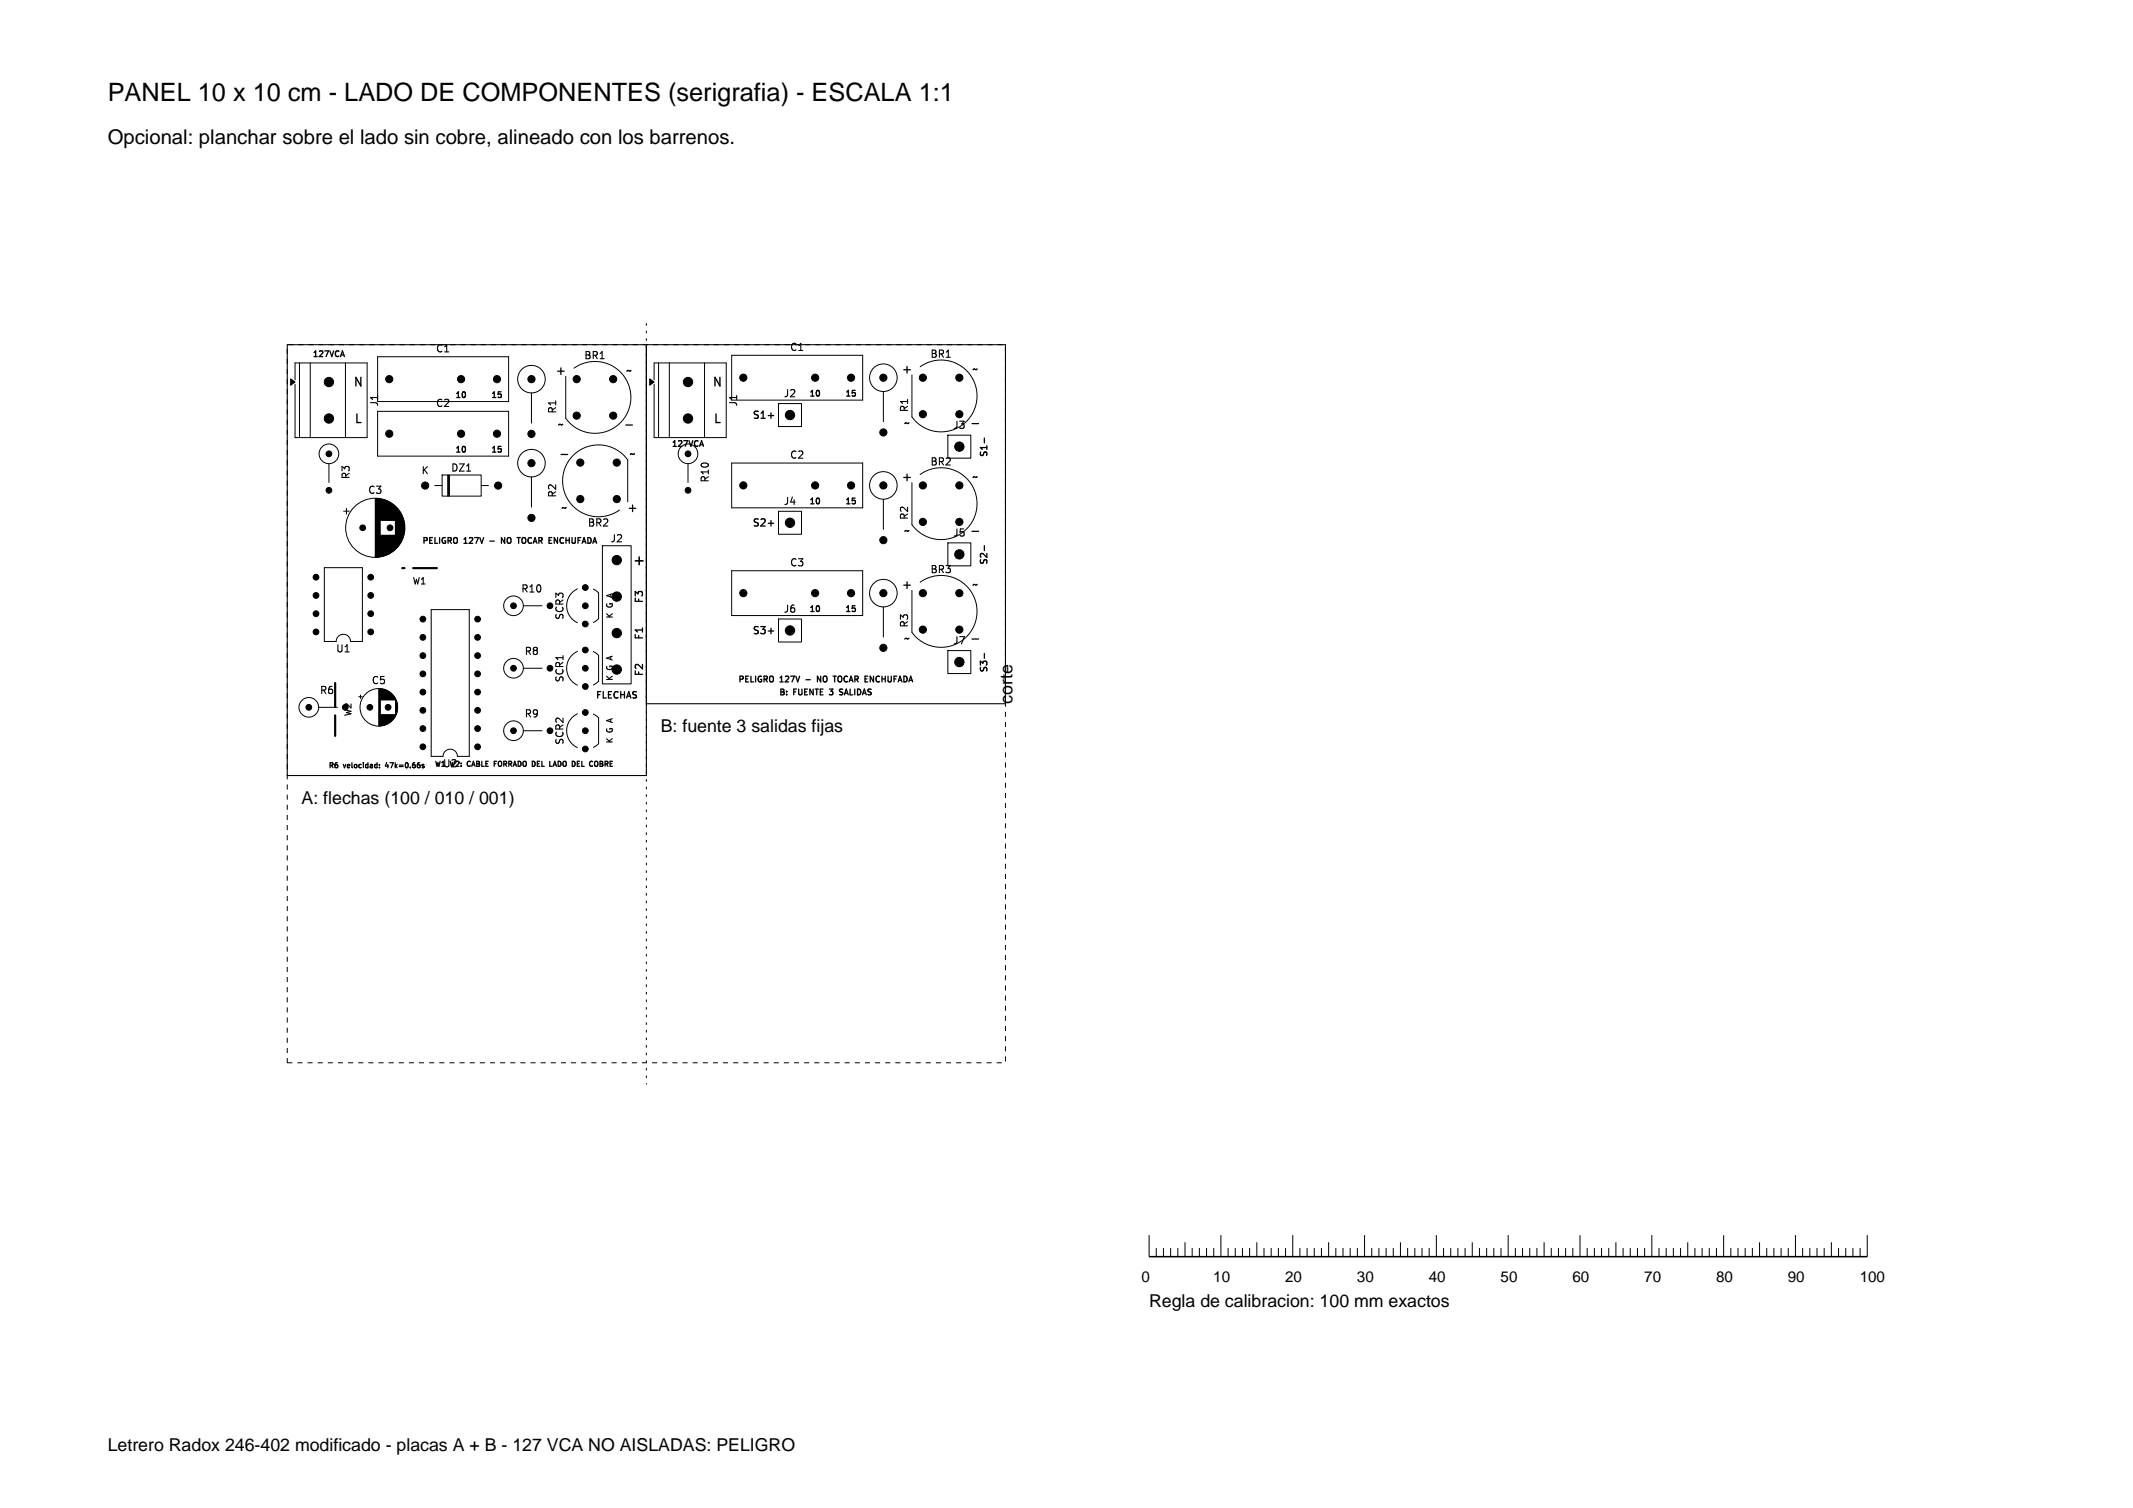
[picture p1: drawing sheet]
<svg xmlns="http://www.w3.org/2000/svg" width="297mm" height="210mm" viewBox="0 0 297 210" stroke-linecap="round" stroke-linejoin="round" font-family="sans-serif">
<g fill="none" stroke="#000" stroke-width=".17">
<path d="M52.8 106.8v.1M52.8 106.5h.1M53.8 106.2l-.1 .5h.4M58.9 106.7l.2 .1M58.9 106.4l.1 .1M59.1 106.8l-.3 .1M59.1 106.8h.1M65.3 106a.38 .38 0 0 0-.3 .4 .38 .38 0 0 0 .3 .3M68.8 106.3h.3M68.8 106h.4M74.8 106.3h.3M75.2 106h-.4v.7h.4"/>
<path d="M77.9 106h-.2v.7h.2M81 106.7h.4M83.8 106.3l.2 .2-.2 .2M83.9 106v.3"/>
</g>
<g fill="none" stroke="#000" stroke-width=".18">
<path d="M47.7 48.9l.3 .8M87.1 59.2h1M107 57.9h.7M135.3 59h1M68.2 75.4h.6M69.8 75.7v-.8l.5 .8M73 74.9a.27 .27 0 0 0-.3 .2v.3a.27 .27 0 0 0 .3 .3M77.2 74.9l.4 .8v-.8M78.1 63.3h.9M78.8 70.7l-.1 .1-.3-.1-.1 .1M88.3 63.2l-.1 .1-.3-.1-.1 .1M97.7 61.4l.3 .8"/>
<path d="M107 72.9h.7M126.6 73.9l-.2 .1-.2-.1-.2 .1M135.3 74h1M136.1 66.4l-.2 .1-.2-.1-.2 .1M137.1 61v.7M137.1 76v.7M107 87.9h.7M112.2 94.7h.6M113.8 95v-.8l.5 .8M115.5 96h.5M115.5 96.7l.1 .1M116.9 96.2l.4 .3-.1 .3-.3-.1"/>
<path d="M117 94.2a.27 .27 0 0 0-.3 .2v.3a.27 .27 0 0 0 .3 .3M117.3 96h-.3l-.1 .1M121.2 94.2l.4 .8v-.8M135.3 89h1M137.1 91v.7"/>
</g>
<g fill="none" stroke="#000" stroke-width=".14">
<path d="M41.1 52.9v-2.4h10v10.4h-10v-7.4M41.7 50.5v10.4M43.2 50.5v10.4M48.1 50.5v10.4M52.6 49.7h18.2v6.2h-18.2zM52.6 57.3h18.2v6.2h-18.2zM74 54.7v4.2M79.9 51.3a5 5 0 0 1 7 1.1 5 5 0 0 1-1.1 7 5 5 0 0 1-7-1.1v-5.9M91.1 52.9v-2.4h10v10.4h-10v-7.4M91.7 50.5v10.4M93.2 50.5v10.4M98.1 50.5v10.4"/>
<path d="M101.9 49.5h18.2v6.2h-18.2zM108.4 56.2h3.2v3.2h-3.2zM123 54.5v4.2M128.1 51.1a5 5 0 0 1 7 1.1 5 5 0 0 1-1.1 7 5 5 0 0 1-7-1.1v-5.9M45.2 79.1h5.3v10.2h-1.7a1 1 0 0 0-1-1 1 1 0 0 0-1 1h-1.6zM45.8 64.6v2.6M47.8 71.2h.8M48.2 70.8v.8M52.3 69.4v8.2M52.4 69.4v8.2M52.5 69.4v8.2M52.6 69.4v8.2"/>
<path d="M52.7 69.4v8.2M52.8 69.5v8M52.9 69.5v8M53 69.5v3M53 74.5v3M53.1 69.5v3M53.1 74.5v3M53.2 69.5v3M53.2 74.5v3M53.3 69.5v3M53.3 74.5v3M53.3 69.6v2.9"/>
<path d="M53.3 74.5v2.9M53.4 69.6v2.9M53.4 74.5v2.9M53.5 69.6v2.9M53.5 74.5v2.9M53.6 69.6v2.9M53.6 74.5v2.9M53.6 69.7v2.8M53.6 74.5v2.8M53.7 69.7v2.8M53.7 74.5v2.8M53.8 69.7v2.8"/>
<path d="M53.8 74.5v2.8M53.9 69.7v2.8M53.9 74.5v2.8M53.9 69.8v2.7M53.9 74.5v2.7M54 69.8v2.7M54 74.5v2.7M54.1 69.8v2.7M54.1 74.5v2.7M54.1 69.9v2.6M54.1 74.5v2.6M54.2 69.9v2.6"/>
<path d="M54.2 74.5v2.6M54.3 69.9v2.6M54.3 74.5v2.6M54.3 70v2.5M54.3 74.5v2.5M54.4 70v2.5M54.4 74.5v2.5M54.5 70.1v2.4M54.5 74.5v2.4M54.6 70.1v2.4M54.6 74.5v2.4M54.6 70.2v2.3"/>
<path d="M54.6 74.5v2.3M54.7 70.2v2.3M54.7 74.5v2.3M54.7 70.3v2.2M54.8 70.3v2.2M54.8 74.5v2.2M54.9 70.3v2.2M54.9 74.5v2.2M54.9 70.4v2.1M54.9 74.5v2.1M55 70.4v2.1M55 74.5v2.1"/>
<path d="M55 70.5v2M55 74.5v2M55.1 70.5v6M55.1 70.6v5.8M55.2 70.6v5.8M55.2 70.7v5.6M55.3 70.7v5.6M55.3 70.8v5.4M55.4 70.8v5.4M55.4 70.9v5.2M55.5 70.9v5.2M55.5 71v5"/>
<path d="M55.6 71.1v4.8M55.6 71.2v4.6M55.7 71.2v4.6M55.7 71.3v4.4M55.8 71.4v4.2M55.8 71.5v4M55.9 71.5v4M55.9 71.6v3.8M55.9 71.7v3.6M56 71.8v3.4M56 71.9v3.2M56.1 71.9v3.2"/>
<path d="M56.1 72v3M56.1 72.2v2.6M56.2 72.3v2.4M56.2 72.4v2.2M56.3 72.6v1.8M56.3 72.7v1.6M56.3 73v1M60.5 67.6h1.1M61.6 66.2h5.4v2.9h-5.4zM62.3 66.2v2.9M62.5 66.2v2.9M62.6 66.2v2.9"/>
<path d="M67 67.6h1M74 66.4v4.2M83.9 76h4v19.2h-4zM87.4 69.9v-5.9a5 5 0 0 0-7-1.1 5 5 0 0 0-1.1 7 5 5 0 0 0 7 1.1M95.8 64.6v2.6M101.9 64.5h18.2v6.2h-18.2zM101.9 79.5h18.2v6.2h-18.2zM108.4 71.2h3.2v3.2h-3.2zM123 69.5v4.2M128.1 66.1a5 5 0 0 1 7 1.1 5 5 0 0 1-1.1 7 5 5 0 0 1-7-1.1v-5.9M132 60.6h3.2v3.2h-3.2zM132 75.6h3.2v3.2h-3.2z"/>
<path d="M44.4 98.5h2.6M49.9 97h.5M50.2 96.8v.5M52.8 95.9v5.2M52.9 95.9v5.2M53 95.9v5.2M53 95.9v1.6M53 99.5v1.6M53.1 95.9v1.6M53.1 99.5v1.6M53.2 96v1.5M53.2 99.5v1.5"/>
<path d="M53.3 96v1.5M53.3 99.5v1.5M53.4 96v1.5M53.4 99.5v1.5M53.5 96v1.5M53.5 99.5v1.5M53.6 96v1.5M53.6 99.5v1.5M53.6 96.1v1.4M53.6 99.5v1.4M53.7 96.1v1.4M53.7 99.5v1.4"/>
<path d="M53.8 96.1v1.4M53.8 99.5v1.4M53.8 96.2v1.3M53.8 99.5v1.3M53.9 96.2v1.3M53.9 99.5v1.3M54 96.2v1.3M54 99.5v1.3M54 96.3v1.2M54 99.5v1.2M54.1 96.3v1.2M54.1 99.5v1.2"/>
<path d="M54.2 96.3v1.2M54.2 99.5v1.2M54.2 96.4v1.1M54.2 99.5v1.1M54.3 96.4v1.1M54.3 99.5v1.1M54.4 96.5v1M54.4 99.5v1M54.5 96.6v.9M54.5 99.5v.9M54.6 96.6v.9M54.6 99.5v.9"/>
<path d="M54.6 96.7v.8M54.6 99.5v.8M54.7 96.8v.7M54.7 99.5v.7M54.8 96.8v.7M54.8 99.5v.7M54.8 96.9v.6M54.8 99.5v.6M54.9 97v.5M54.9 99.5v.5M54.9 97.1v.4M54.9 99.5v.4"/>
<path d="M55 97.1v.4M55 99.5v.4M55 97.2v.3M55 99.5v.3M55.1 97.3v2.4M55.1 97.4v2.2M55.2 97.5v2M55.2 97.6v1.8M55.2 97.7v1.6M55.3 97.8v1.4M55.3 98v1M55.4 98.2v.6"/>
<path d="M60 84.9h5.3v20.4h-1.6a1 1 0 0 0-1-1 1 1 0 0 0-1 1h-1.7zM72.9 93.1h2.6M72.9 84.4h2.6M80.4 90.7a2.6 2.6 0 0 0-1.5 2.4 2.6 2.6 0 0 0 1.5 2.3M80.4 82a2.6 2.6 0 0 0-1.5 2.4 2.6 2.6 0 0 0 1.5 2.3M80.4 99.4a2.6 2.6 0 0 0-1.5 2.4 2.6 2.6 0 0 0 1.5 2.3M82.6 90.7l.7 .6 .1 3.6-.8 .5M82.6 82l.7 .6 .1 3.6-.8 .5M82.6 99.4l.7 .6 .1 3.6-.8 .5M108.4 86.2h3.2v3.2h-3.2zM123 84.5v4.2M128.1 81.1a5 5 0 0 1 7 1.1 5 5 0 0 1-1.1 7 5 5 0 0 1-7-1.1v-5.9"/>
<path d="M132 90.6h3.2v3.2h-3.2zM72.9 101.8h2.6M160 172v3M161 173.8v1.2M162 173.8v1.2M163 173.8v1.2M164 173.8v1.2M165 173v2M166 173.8v1.2M167 173.8v1.2M168 173.8v1.2M169 173.8v1.2"/>
<path d="M170 172v3M171 173.8v1.2M172 173.8v1.2M173 173.8v1.2M174 173.8v1.2M175 173v2M176 173.8v1.2M177 173.8v1.2M178 173.8v1.2M179 173.8v1.2M180 172v3M181 173.8v1.2"/>
<path d="M182 173.8v1.2M183 173.8v1.2M184 173.8v1.2M185 173v2M186 173.8v1.2M187 173.8v1.2M188 173.8v1.2M189 173.8v1.2M190 172v3M191 173.8v1.2M192 173.8v1.2M193 173.8v1.2"/>
<path d="M194 173.8v1.2M195 173v2M196 173.8v1.2M197 173.8v1.2M198 173.8v1.2M199 173.8v1.2M200 172v3M201 173.8v1.2M202 173.8v1.2M203 173.8v1.2M204 173.8v1.2M205 173v2"/>
<path d="M206 173.8v1.2M207 173.8v1.2M208 173.8v1.2M209 173.8v1.2M210 172v3M211 173.8v1.2M212 173.8v1.2M213 173.8v1.2M214 173.8v1.2M215 173v2M216 173.8v1.2M217 173.8v1.2"/>
<path d="M218 173.8v1.2M219 173.8v1.2M220 172v3M221 173.8v1.2M222 173.8v1.2M223 173.8v1.2M224 173.8v1.2M225 173v2M226 173.8v1.2M227 173.8v1.2M228 173.8v1.2M229 173.8v1.2"/>
<path d="M230 172v3M231 173.8v1.2M232 173.8v1.2M233 173.8v1.2M234 173.8v1.2M235 173v2M236 173.8v1.2M237 173.8v1.2M238 173.8v1.2M239 173.8v1.2M240 172v3M241 173.8v1.2"/>
<path d="M242 173.8v1.2M243 173.8v1.2M244 173.8v1.2M245 173v2M246 173.8v1.2M247 173.8v1.2M248 173.8v1.2M249 173.8v1.2M250 172v3M251 173.8v1.2M252 173.8v1.2M253 173.8v1.2"/>
<path d="M254 173.8v1.2M255 173v2M256 173.8v1.2M257 173.8v1.2M258 173.8v1.2M259 173.8v1.2M260 172v3"/>
<circle cx="74" cy="52.8" r="1.92"/>
<circle cx="123" cy="52.6" r="1.92"/>
<circle cx="45.8" cy="63.2" r="1.37"/>
<circle cx="52.2" cy="73.5" r="4.1"/>
<circle cx="74" cy="64.5" r="1.92"/>
<circle cx="95.8" cy="63.2" r="1.37"/>
<circle cx="123" cy="67.6" r="1.92"/>
<circle cx="43" cy="98.5" r="1.37"/>
<circle cx="52.7" cy="98.5" r="2.62"/>
<circle cx="71.5" cy="93.1" r="1.37"/>
<circle cx="71.5" cy="84.4" r="1.37"/>
<circle cx="123" cy="82.6" r="1.92"/>
<circle cx="71.5" cy="101.8" r="1.37"/>
</g>
<g fill="#000" stroke="#000" stroke-width=".14">
<path d="M40.5 52.8l.6 .4-.6 .4zM90.5 52.8l.6 .4-.6 .4z"/>
<circle cx="45.8" cy="53.2" r=".65"/>
<circle cx="45.8" cy="58.3" r=".65"/>
<circle cx="54.2" cy="52.8" r=".5"/>
<circle cx="64.2" cy="52.8" r=".5"/>
<circle cx="69.2" cy="52.8" r=".5"/>
<circle cx="74" cy="52.8" r=".5"/>
<circle cx="80.3" cy="52.8" r=".5"/>
<circle cx="80.3" cy="57.9" r=".5"/>
<circle cx="85.4" cy="52.8" r=".5"/>
<circle cx="85.4" cy="57.9" r=".5"/>
<circle cx="95.8" cy="58.3" r=".65"/>
<circle cx="95.8" cy="53.2" r=".65"/>
<circle cx="103.5" cy="52.6" r=".5"/>
<circle cx="110" cy="57.8" r=".65"/>
<circle cx="113.5" cy="52.6" r=".5"/>
<circle cx="118.5" cy="52.6" r=".5"/>
<circle cx="123" cy="52.6" r=".5"/>
<circle cx="128.5" cy="52.6" r=".5"/>
<circle cx="128.5" cy="57.7" r=".5"/>
<circle cx="133.6" cy="57.7" r=".5"/>
<circle cx="133.6" cy="52.6" r=".5"/>
<circle cx="45.8" cy="63.2" r=".4"/>
<circle cx="45.8" cy="68.3" r=".4"/>
<circle cx="50.5" cy="73.5" r=".4"/>
<circle cx="54.2" cy="60.4" r=".5"/>
<circle cx="54.3" cy="73.5" r=".4"/>
<circle cx="59.2" cy="67.6" r=".5"/>
<circle cx="64.2" cy="60.4" r=".5"/>
<circle cx="69.2" cy="60.4" r=".5"/>
<circle cx="69.4" cy="67.6" r=".5"/>
<circle cx="74" cy="72.1" r=".5"/>
<circle cx="74" cy="60.4" r=".5"/>
<circle cx="74" cy="64.5" r=".5"/>
<circle cx="80.8" cy="69.5" r=".5"/>
<circle cx="80.8" cy="64.4" r=".5"/>
<circle cx="85.9" cy="69.5" r=".5"/>
<circle cx="85.9" cy="64.4" r=".5"/>
<circle cx="85.9" cy="78" r=".65"/>
<circle cx="95.8" cy="63.2" r=".4"/>
<circle cx="95.8" cy="68.3" r=".4"/>
<circle cx="103.5" cy="67.6" r=".5"/>
<circle cx="110" cy="72.8" r=".65"/>
<circle cx="113.5" cy="67.6" r=".5"/>
<circle cx="118.5" cy="67.6" r=".5"/>
<circle cx="123" cy="75.2" r=".5"/>
<circle cx="123" cy="60.2" r=".5"/>
<circle cx="123" cy="67.6" r=".5"/>
<circle cx="128.5" cy="67.6" r=".5"/>
<circle cx="128.5" cy="72.7" r=".5"/>
<circle cx="133.6" cy="67.6" r=".5"/>
<circle cx="133.6" cy="72.7" r=".5"/>
<circle cx="133.6" cy="77.2" r=".65"/>
<circle cx="133.6" cy="62.2" r=".65"/>
<circle cx="43" cy="98.5" r=".4"/>
<circle cx="44" cy="82.9" r=".4"/>
<circle cx="44" cy="88" r=".4"/>
<circle cx="44" cy="80.4" r=".4"/>
<circle cx="44" cy="85.5" r=".4"/>
<circle cx="48.1" cy="98.5" r=".4"/>
<circle cx="51.5" cy="98.5" r=".4"/>
<circle cx="51.6" cy="88" r=".4"/>
<circle cx="51.6" cy="82.9" r=".4"/>
<circle cx="51.6" cy="80.4" r=".4"/>
<circle cx="51.6" cy="85.5" r=".4"/>
<circle cx="54" cy="98.5" r=".4"/>
<circle cx="58.9" cy="93.8" r=".4"/>
<circle cx="58.9" cy="88.8" r=".4"/>
<circle cx="58.9" cy="98.9" r=".4"/>
<circle cx="58.9" cy="86.2" r=".4"/>
<circle cx="58.9" cy="96.4" r=".4"/>
<circle cx="58.9" cy="91.3" r=".4"/>
<circle cx="66.5" cy="93.8" r=".4"/>
<circle cx="66.5" cy="91.3" r=".4"/>
<circle cx="66.5" cy="98.9" r=".4"/>
<circle cx="66.5" cy="88.8" r=".4"/>
<circle cx="66.5" cy="86.2" r=".4"/>
<circle cx="66.5" cy="96.4" r=".4"/>
<circle cx="71.5" cy="93.1" r=".4"/>
<circle cx="71.5" cy="84.4" r=".4"/>
<circle cx="76.6" cy="93.1" r=".4"/>
<circle cx="76.6" cy="84.4" r=".4"/>
<circle cx="81.5" cy="90.5" r=".4"/>
<circle cx="81.5" cy="95.6" r=".4"/>
<circle cx="81.5" cy="93.1" r=".4"/>
<circle cx="81.5" cy="99.2" r=".4"/>
<circle cx="81.5" cy="86.9" r=".4"/>
<circle cx="81.5" cy="81.8" r=".4"/>
<circle cx="81.5" cy="84.4" r=".4"/>
<circle cx="85.9" cy="93.2" r=".65"/>
<circle cx="85.9" cy="88.2" r=".65"/>
<circle cx="85.9" cy="83.1" r=".65"/>
<circle cx="103.5" cy="82.6" r=".5"/>
<circle cx="110" cy="87.8" r=".65"/>
<circle cx="113.5" cy="82.6" r=".5"/>
<circle cx="118.5" cy="82.6" r=".5"/>
<circle cx="123" cy="82.6" r=".5"/>
<circle cx="123" cy="90.2" r=".5"/>
<circle cx="128.5" cy="82.6" r=".5"/>
<circle cx="128.5" cy="87.7" r=".5"/>
<circle cx="133.6" cy="87.7" r=".5"/>
<circle cx="133.6" cy="82.6" r=".5"/>
<circle cx="133.6" cy="92.2" r=".65"/>
<circle cx="58.9" cy="104" r=".4"/>
<circle cx="58.9" cy="101.5" r=".4"/>
<circle cx="66.5" cy="104" r=".4"/>
<circle cx="66.5" cy="101.5" r=".4"/>
<circle cx="71.5" cy="101.8" r=".4"/>
<circle cx="76.6" cy="101.8" r=".4"/>
<circle cx="81.5" cy="104.3" r=".4"/>
<circle cx="81.5" cy="101.8" r=".4"/>
</g>
<path d="M56 79.1h.3M57.5 79.1h3.3M46.7 95.1v3.3M46.7 99.6v2.9" fill="none" stroke="#000" stroke-width=".3"/>
<path d="M90 48v60h-50v-60h100v50h-50" fill="none" stroke="#000" stroke-width=".15"/>
<path d="M40 48h100v100h-100z" fill="none" stroke="#000" stroke-width=".14" stroke-dasharray=".7 .7" stroke-linecap="butt"/>
<path d="M90 45v106" fill="none" stroke="#000" stroke-width=".14" stroke-dasharray=".4 .7" stroke-linecap="butt"/>
<path d="M160 175h100" fill="none" stroke="#000" stroke-width=".21"/>
<text font-size="3.5" x="15" y="14">PANEL 10 x 10 cm - LADO DE COMPONENTES (serigrafia) - ESCALA 1:1</text>
<text font-size="2.8" x="15" y="20">Opcional: planchar sobre el lado sin cobre, alineado con los barrenos.</text>
<g font-size="2.5">
<text x="92" y="102">B: fuente 3 salidas fijas</text>
<text x="141" y="98" transform="rotate(-90 141 98)">corte</text>
<text x="42" y="112">A: flechas (100 / 010 / 001)</text>
<text x="10" y="125">Regla de calibracion: 100 mm exactos (medir con regla o vernier)</text>
<text x="-.4" y="148">555 + CD4017 + SCR) - placa 50 x 60 mm - v1.0 - NO AISLADA: PELIGRO 127 V</text>
<text x="5" y="148">Placa B: fuente capacitiva de 3 salidas 127 VCA - 50 x 50 mm - v1 - NO AISLADA: PELIGRO 127 V</text>
<text x="160" y="182">Regla de calibracion: 100 mm exactos</text>
<text x="15" y="202">Letrero Radox 246-402 modificado - placas A + B - 127 VCA NO AISLADAS: PELIGRO</text>
</g>
<g font-size="2.1">
<text x="38.9" y="121.5">80</text>
<text x="38.9" y="121.5">30</text>
<text x="88.9" y="121.5">80</text>
<text x="158.9" y="178.5">0</text>
<text x="168.9" y="178.5">10</text>
<text x="178.9" y="178.5">20</text>
<text x="188.9" y="178.5">30</text>
<text x="198.9" y="178.5">40</text>
<text x="208.9" y="178.5">50</text>
<text x="218.9" y="178.5">60</text>
<text x="228.9" y="178.5">70</text>
<text x="238.9" y="178.5">80</text>
<text x="248.9" y="178.5">90</text>
<text x="258.9" y="178.5">100</text>
</g>
<text font-size="1.9" x="87.9" y="79">+</text>
<g font-size="1.7">
<text x="77.2" y="52.5">+</text>
<text x="87" y="52.5">~</text>
<text x="125.4" y="52.3">+</text>
<text x="135.2" y="52.3">~</text>
<text x="49.1" y="54.1">N</text>
<text x="49.2" y="59.2">L</text>
<text x="77.5" y="60">~</text>
<text x="99.1" y="54.1">N</text>
<text x="99.2" y="59.2">L</text>
<text x="125.7" y="59.8">~</text>
<text x="87.2" y="71.6">+</text>
<text x="125.4" y="67.3">+</text>
<text x="125.4" y="82.3">+</text>
<text x="135.2" y="82.3">~</text>
<text x="125.7" y="89.8">~</text>
</g>
<g font-size="1.4">
<text x="60.6" y="49.3">C1</text>
<text x="81.2" y="50.2">BR1</text>
<text x="109.9" y="49.1">C1</text>
<text x="129.4" y="50">BR1</text>
<text x="52.8" y="56.7" transform="rotate(-90 52.8 56.7)">J1</text>
<text x="60.6" y="56.9">C2</text>
<text x="77.6" y="57.7" transform="rotate(-90 77.6 57.7)">R1</text>
<text x="102.8" y="56.7" transform="rotate(-90 102.8 56.7)">J1</text>
<text x="104.7" y="58.6">S1+</text>
<text x="109" y="55.5">J2</text>
<text x="126.6" y="57.5" transform="rotate(-90 126.6 57.5)">R1</text>
<text x="132.6" y="59.9">J3</text>
<text x="62.7" y="65.9">DZ1</text>
<text x="109.9" y="64.1">C2</text>
<text x="129.4" y="65">BR2</text>
<text x="48.9" y="66.8" transform="rotate(-90 48.9 66.8)">R3</text>
<text x="51.1" y="69">C3</text>
<text x="58.6" y="66.2">K</text>
<text x="77.6" y="69.4" transform="rotate(-90 77.6 69.4)">R2</text>
<text x="98.9" y="67.3" transform="rotate(-90 98.9 67.3)">R10</text>
<text x="109" y="70.5">J4</text>
<text x="81.7" y="73.5">BR2</text>
<text x="84.9" y="75.7">J2</text>
<text x="104.7" y="73.6">S2+</text>
<text x="126.6" y="72.5" transform="rotate(-90 126.6 72.5)">R2</text>
<text x="132.6" y="74.9">J5</text>
<text x="72.5" y="82.7">R10</text>
<text x="109.9" y="79.1">C3</text>
<text x="129.4" y="80">BR3</text>
<text x="78.7" y="86.4" transform="rotate(-90 78.7 86.4)">SCR3</text>
<text x="89.8" y="89.2" transform="rotate(-90 89.8 89.2)">F1</text>
<text x="89.8" y="84.2" transform="rotate(-90 89.8 84.2)">F3</text>
<text x="104.7" y="88.6">S3+</text>
<text x="109" y="85.5">J6</text>
<text x="126.6" y="87.5" transform="rotate(-90 126.6 87.5)">R3</text>
<text x="132.6" y="89.9">J7</text>
<text x="46.7" y="91.1">U1</text>
<text x="51.6" y="95.5">C5</text>
<text x="72.9" y="91.4">R8</text>
<text x="78.7" y="95.1" transform="rotate(-90 78.7 95.1)">SCR1</text>
<text x="89.8" y="94.3" transform="rotate(-90 89.8 94.3)">F2</text>
<text x="44.4" y="96.9">R6</text>
<text x="72.9" y="100.1">R9</text>
<text x="61.6" y="107.1">U2</text>
<text x="78.7" y="103.8" transform="rotate(-90 78.7 103.8)">SCR2</text>
</g>
<g font-size="1.3">
<text x="137.7" y="63.8" transform="rotate(-90 137.7 63.8)">S1-</text>
<text x="57.3" y="81.6">W1</text>
<text x="137.7" y="78.8" transform="rotate(-90 137.7 78.8)">S2-</text>
<text x="137.7" y="93.8" transform="rotate(-90 137.7 93.8)">S3-</text>
<text x="49.1" y="99.9" transform="rotate(-90 49.1 99.9)">W2</text>
<text x="82.8" y="97.5">FLECHAS</text>
</g>
<g font-size="1.1">
<text x="43.4" y="50">127VCA</text>
<text x="63.2" y="55.7">10</text>
<text x="68.2" y="55.7">15</text>
<text x="112.5" y="55.5">10</text>
<text x="117.5" y="55.5">15</text>
<text x="63.2" y="63.3">10</text>
<text x="68.2" y="63.3">15</text>
<text x="93.4" y="62.5">127VCA</text>
<text x="112.5" y="70.5">10</text>
<text x="117.5" y="70.5">15</text>
<text x="58.7" y="76">PELIGRO</text>
<text x="64.6" y="76">127V</text>
<text x="70.6" y="76">NO</text>
<text x="73.2" y="76">TOCAR</text>
<text x="78" y="76">ENCHUFADA</text>
<text x="85.5" y="82.9" transform="rotate(-90 85.5 82.9)">A</text>
<text x="85.5" y="86.3" transform="rotate(-90 85.5 86.3)">K</text>
<text x="85.5" y="84.6" transform="rotate(-90 85.5 84.6)">G</text>
<text x="112.5" y="85.5">10</text>
<text x="117.5" y="85.5">15</text>
<text x="85.5" y="95" transform="rotate(-90 85.5 95)">K</text>
<text x="85.5" y="93.3" transform="rotate(-90 85.5 93.3)">G</text>
<text x="85.5" y="91.6" transform="rotate(-90 85.5 91.6)">A</text>
<text x="102.7" y="95.3">PELIGRO</text>
<text x="108.6" y="95.3">127V</text>
<text x="114.6" y="95.3">NO</text>
<text x="117.2" y="95.3">TOCAR</text>
<text x="122" y="95.3">ENCHUFADA</text>
<text x="85.5" y="102" transform="rotate(-90 85.5 102)">G</text>
<text x="85.5" y="100.3" transform="rotate(-90 85.5 100.3)">A</text>
<text x="108.4" y="97.1">B:</text>
<text x="110.5" y="97.1">FUENTE</text>
<text x="115.9" y="97.1">3</text>
<text x="117.7" y="97.1">SALIDAS</text>
<text x="85.5" y="103.7" transform="rotate(-90 85.5 103.7)">K</text>
</g>
<g font-size="1">
<text x="45.6" y="107.2">R6</text>
<text x="47.9" y="107.2">velocidad:</text>
<text x="54.1" y="107.2">47k=0.66s</text>
<text x="60.4" y="107">W1</text>
<text x="62.8" y="107">W2:</text>
<text x="65.5" y="107">CABLE</text>
<text x="69.6" y="107">FORRADO</text>
<text x="75.3" y="107">DEL</text>
<text x="78.1" y="107">LADO</text>
<text x="81.6" y="107">DEL</text>
<text x="84.5" y="107">COBRE</text>
</g>
</svg>
